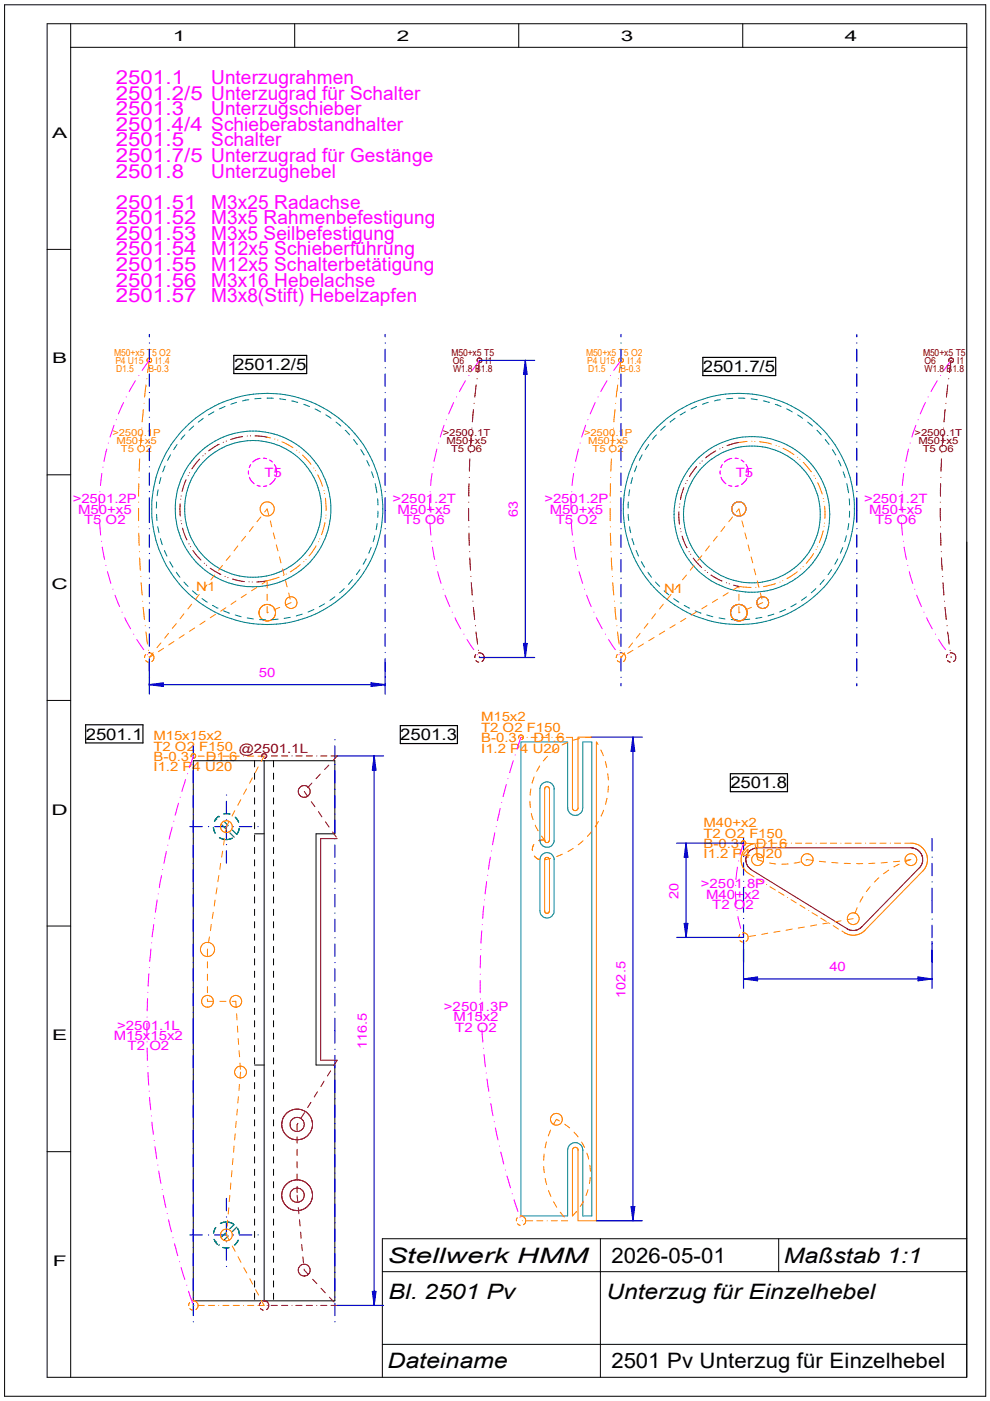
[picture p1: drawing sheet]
<svg xmlns="http://www.w3.org/2000/svg" width="210mm" height="297mm" viewBox="0 0 210 297" stroke-linecap="round" stroke-linejoin="round" font-family="sans-serif">
<g fill="none" stroke="#000" stroke-width=".21">
<path d="M1 1h208v295h-208zM10 5h195v287h-195zM15 10h190M15 5v287M62.5 5v5M110 5v5M157.5 5v5M10 52.9h5M10 100.7h5M10 148.5h5M41 161.3h30v15.5h-4v49h4v50h-30zM54 176.8h2"/>
<path d="M54 161.3v1.3M54 163.9v1.3M54 166.5v1.4M54 169.2v1.3M54 171.8v1.3M54 174.4v1.3M54 177v1.3M54 179.7v1.3M56 161.3v114.5M58 161.3v1.3M58 163.9v1.3M58 166.5v1.4"/>
<path d="M58 169.2v1.3M58 171.8v1.3M58 174.4v1.3M58 177v1.3M58 179.7v1.3M10 196.3h5M54 182.3v1.3M54 184.9v1.3M54 187.5v1.3M54 190.2v1.3M54 192.8v1.3M54 195.4v1.3"/>
<path d="M54 198v1.3M58 182.3v1.3M58 184.9v1.3M58 187.5v1.3M58 190.2v1.3M58 192.8v1.3M58 195.4v1.3M58 198v1.3M54 200.7v1.3M54 203.3v1.3M54 205.9v1.3M54 208.5v1.3"/>
<path d="M54 211.2v1.3M54 213.8v1.3M54 216.4v1.3M54 219v1.3M58 200.7v1.3M58 203.3v1.3M58 205.9v1.3M58 208.5v1.3M58 211.2v1.3M58 213.8v1.3M58 216.4v1.3M58 219v1.3"/>
<path d="M54 225.8h2M54 221.7v1.3M54 224.3v1.3M54 226.9v1.3M54 229.5v1.3M54 232.2v1.3M54 234.8v1.3M54 237.4v1.3M58 221.7v1.3M58 224.3v1.3M58 226.9v1.3M58 229.5v1.3"/>
<path d="M58 232.2v1.3M58 234.8v1.3M58 237.4v1.3M10 244.2h5M54 240v1.3M54 242.7v1.3M54 245.3v1.3M54 247.9v1.3M54 250.5v1.3M54 253.2v1.3M54 255.8v1.3M54 258.4v1.4"/>
<path d="M58 240v1.3M58 242.7v1.3M58 245.3v1.3M58 247.9v1.3M58 250.5v1.3M58 253.2v1.3M58 255.8v1.3M58 258.4v1.4M54 261.1v1.3M54 263.7v1.3M54 266.3v1.3M54 268.9v1.4"/>
<path d="M54 271.6v1.3M54 274.2v1.3M58 261.1v1.3M58 263.7v1.3M58 266.3v1.3M58 268.9v1.4M58 271.6v1.3M58 274.2v1.3M81.1 269.6h123.9M127.3 262.6v29.4M165.1 262.6v7M205 262.6h-123.9v29.4"/>
<path d="M81.1 285h123.9"/>
</g>
<path d="M49.6 75.4h15.4v3.8h-15.4zM149 75.8h15.5v3.8h-15.5zM18.2 153.7h12.1v3.8h-12.1zM84.9 153.8h12.1v3.8h-12.1zM154.9 164h12.1v3.9h-12.1z" fill="none" stroke="#000" stroke-width=".25"/>
<g fill="none" stroke="#f0f" stroke-width=".21">
<path d="M29.4 79.6h.1M31.7 76.4l-1.6 2.1M99.4 79.6h.1M101.6 76.4l-1.5 2.1M129.4 79.6h.1M131.7 76.4l-1.6 2.1M199.4 79.6h.1M201.7 76.4l-1.6 2.1M21.8 99.1h.1M22.6 95.2l-.5 2.6M22.9 93.9h.1M24.2 90.2l-.9 2.5"/>
<path d="M24.6 89h.1M26.2 85.3l-1.1 2.5M26.8 84.2h.1M28.7 80.7l-1.3 2.3M52.7 99.8v.7M53.2 98.5l-.4 .6M55.1 97.2l-.9 .3-.6 .5M55.8 97.2h.7M57.1 97.5l.6 .5M58.2 98.5l.4 1v1.3M91.8 99.1h.1M92.6 95.2l-.6 2.6"/>
<path d="M93 93.9h.1M94.1 90.2l-.8 2.5M94.6 89h.1M96.2 85.3l-1.1 2.5M96.8 84.2h.1M98.7 80.7l-1.3 2.3M121.8 99.1h.1M122.6 95.2l-.6 2.6M123 93.9h.1M124.2 90.2l-.9 2.5M124.6 89h.1M126.2 85.3l-1.1 2.5"/>
<path d="M126.8 84.2h.1M128.7 80.7l-1.3 2.3M152.7 99.8v.7M153.2 98.5l-.4 .6M155.2 97.2l-.9 .3-.7 .5M155.8 97.2h.7M157.1 97.5l.6 .5M158.2 98.5l.4 1v1.3M191.8 99.1h.1M192.6 95.2l-.5 2.6M193 93.9h.1M194.2 90.2l-.9 2.5"/>
<path d="M194.6 89h.1M196.2 85.3l-1.1 2.5M196.8 84.2h.1M198.7 80.7l-1.3 2.3M21.1 109.5h.1M21.1 105.6l-.1 2.6M21.1 110.8l.2 2.7M21.2 104.3h.1M21.5 114.8h.1M21.6 100.4l-.3 2.6M21.7 116l.5 2.6M22.4 119.9h.1"/>
<path d="M52.9 101.2l.3 .6 .7 .8M54.5 102.9h.1M54.5 102.9l.7 .2M56.6 103l-.7 .1M58.3 101.5l-.3 .5-.8 .7M58.4 101.4l-.1 .1M91.1 109.5h.1M91.1 105.6v2.6M91.1 110.8l.3 2.7M91.2 104.3h.1M91.5 114.8h.1M91.6 100.4l-.3 2.6"/>
<path d="M91.7 116l.5 2.6M92.5 119.9h.1M121.1 109.5h.1M121.1 105.6v2.6M121.2 110.8l.2 2.7M121.2 104.3h.1M121.5 114.8h.1M121.6 100.4l-.3 2.6M121.8 116l.4 2.6M122.5 119.9h.1M152.9 101.2l.3 .6 .7 .8M154.6 102.9l.6 .2"/>
<path d="M156.5 103l-.6 .1M158.4 101.4l-.3 .5-.8 .8M191.1 109.5h.1M191.1 105.6v2.6M191.1 110.8l.2 2.7M191.2 104.3h.1M191.5 114.8h.1M191.6 100.4l-.3 2.6M191.7 116l.5 2.6M192.4 119.9h.1M22.8 121.2l.7 2.5M23.9 124.9h.1"/>
<path d="M24.4 126.2l1 2.4M25.9 129.8h.1M26.5 131l1.2 2.3M28.3 134.5h.1M29 135.6l1.5 2.2M31.2 138.8h.1M92.8 121.2l.7 2.5M93.9 124.9h.1M94.4 126.2l1 2.4M95.9 129.8h.1M96.5 131l1.2 2.3M98.3 134.5h.1"/>
<path d="M99 135.6l1.5 2.2M101.2 138.8h.1M122.8 121.2l.7 2.5M123.9 124.9h.1M124.4 126.2l.9 2.4M125.9 129.8h.1M126.4 131l1.3 2.3M128.4 134.5h.1M129 135.6l1.5 2.2M131.2 138.8h.1M192.8 121.2l.7 2.5M193.9 124.9h.1"/>
<path d="M194.4 126.2l1 2.4M195.9 129.8h.1M196.5 131l1.2 2.3M198.3 134.5h.1M199 135.6l1.5 2.2M201.2 138.8h.1M109.6 158.8h.1M110.4 156.3l-.8 2.5M35.6 179.2h.1M36.5 175.4l-.6 2.5M36.8 174.1h.1M37.8 170.3l-.7 2.5"/>
<path d="M38.2 169h.1M39.3 165.3l-.7 2.5M39.8 164h.1M41 160.3l-.9 2.5M104.9 176.6l-.5 2.5M105.2 175.3h.1M106 171.4l-.5 2.6M106.3 170.1h.1M107.4 166.3l-.7 2.6M107.7 165.1h.1M108.8 161.3l-.7 2.5M109.2 160.1h.1"/>
<path d="M157.6 178.8l-.7 2.5M32.1 199.9h.1M32.6 196l-.3 2.6M32.8 194.7h.1M33.3 190.8l-.4 2.6M33.5 189.5h.1M34.2 185.6l-.4 2.6M34.5 184.4h.1M35.3 180.5l-.5 2.5M102.2 197.4l-.2 2.6M102.2 196h.1M102.6 192.1l-.3 2.6"/>
<path d="M102.7 190.8h.1M103.2 186.9l-.3 2.6M103.4 185.6h.1M104 181.7l-.5 2.6M104.2 180.4h.1M156 187.7h.1M156 189.1l.1 2.6M156.3 193h.1M156.3 183.9l-.3 2.5M156.5 194.3l.6 2.5M156.6 182.5h.1M157.4 198.1h.1"/>
<path d="M31.2 215.6h.1M31.2 217v2.6M31.3 211.7l-.1 2.6M31.3 210.4h.1M31.6 206.5l-.2 2.6M31.7 205.1h.1M32 201.2l-.3 2.6M101.8 207.9v2.6M101.8 206.5h.1M101.9 211.8h.1M101.9 213.1l.1 2.6M101.9 202.6l-.1 2.6"/>
<path d="M101.9 201.3h.1M102.1 217h.1M102.2 218.4l.2 2.5M31.2 220.9h.1M31.2 222.2v2.6M31.3 226.1h.1M31.4 227.5l.1 2.6M31.6 231.4h.1M31.7 232.7l.3 2.6M32.1 236.6h.1M32.2 237.9l.3 2.6M102.5 222.2h.1"/>
<path d="M102.6 223.6l.3 2.6M103.1 227.5h.1M103.3 228.8l.3 2.6M103.8 232.7h.1M104.1 234l.4 2.6M104.8 237.8h.1M105 239.1l.6 2.6M32.7 241.8h.1M32.9 243.1l.3 2.6M33.4 247h.1M33.7 248.3l.4 2.6M34.4 252.2h.1"/>
<path d="M34.6 253.4l.6 2.6M35.4 257.3h.1M35.7 258.6l.7 2.6M105.9 243h.1M106.2 244.3l.6 2.5M107.1 248.1h.1M107.5 249.3l.7 2.5M108.6 253.1h.1M109 254.4l.8 2.5M110.2 258.1h.1M36.7 262.4h.1M37 263.7l.7 2.5"/>
<path d="M38.1 267.5h.1M38.4 268.7l.8 2.6M39.6 272.5h.1M40 273.8l.8 2.5"/>
</g>
<g fill="none" stroke="#800000" stroke-width=".21">
<path d="M101.2 76.6v-.4l.1-.2 .6-.1 .3 .3v.4l-.4 .3M101.6 76.4l-.3 2.6M201.2 76.6l.1-.6 .6-.1 .2 .3v.4l-.3 .3M201.7 76.4l-.4 2.6M42.3 97.4l-1.6 2M43 96.6h.1M43.5 96.2h.1M46.5 94.2l-2.3 1.4M47.3 93.8h.1M48 93.5h.1M51.4 92.6l-2.5 .6M52.4 92.5h.1"/>
<path d="M53.1 92.4h.1M54.1 92.4l2.5 .3M99.6 97.3l-.1 2.6M99.7 96h.1M99.9 92.1l-.1 2.6M100 90.8h.1M100.4 86.8l-.2 2.6M100.5 85.5h.1M101 81.6l-.3 2.6M101.1 80.3h.1M147.7 98.9l-1.5 2.1M148.4 98.2h.1"/>
<path d="M148.8 97.7h.1M151.8 95.6l-2.2 1.5M152.6 95.2h.1M153.2 94.9h.1M156.7 93.8l-2.6 .7M199.6 97.3l-.1 2.6M199.7 96h.1M199.9 92.1l-.1 2.6M200 90.8h.1M200.4 86.8l-.2 2.6M200.5 85.5h.1M201 81.6l-.3 2.6"/>
<path d="M201.1 80.3h.1M38.2 106.8v2.6M38.3 105.8h.1M38.4 110.4h.1M38.4 105.2h.1M38.5 111h.1M38.7 112l.9 2.5M39.5 101.7l-.9 2.5M39.9 100.8h.1M40 115.3h.1M40.2 100.2h.1M40.4 115.9h.1"/>
<path d="M40.9 116.7l1.7 2M43.3 119.4h.1M43.8 119.8h.1M99.4 106.5h.1M99.4 107.8v2.6M99.4 111.7h.1M99.4 102.5v2.7M99.4 113l.1 2.7M99.5 101.2h.1M99.6 117h.1M99.6 118.3l.1 2.6M143.9 108.5l.2 2.6"/>
<path d="M144 107.5h.1M144.1 106.8h.1M144.2 112.1h.1M144.4 112.7h.1M144.6 113.7l1.1 2.4M145 103.4l-.7 2.5M145.4 102.5h.1M145.7 101.9h.1M146.1 117h.1M146.4 117.5h.1M147 118.3l1.8 2M199.3 106.5h.1"/>
<path d="M199.3 107.8l.1 2.6M199.4 105.2h.1M199.4 111.7h.1M199.4 102.5v2.7M199.4 113l.1 2.7M199.5 101.2h.1M199.6 117h.1M199.6 118.3l.2 2.6M44.6 120.5l2.2 1.3M47.7 122.2h.1M48.3 122.5h.1M49.3 122.8l2.5 .5"/>
<path d="M52.8 123.4h.1M53.5 123.4h.1M56.6 123.1l-2.2 .3M99.8 122.2h.1M99.9 123.5l.2 2.7M100.2 127.5h.1M100.4 128.8l.2 2.6M100.8 132.7h.1M100.9 138.8l-.2 .6M100.9 134l.4 2.6M101.4 137.9h.1M101.5 138.4a.99 .99 0 0 1 1.1 .6 .99 .99 0 0 1-.4 1.2"/>
<path d="M101.6 139.2v.2M149.5 120.9h.1M150 121.4h.1M150.8 121.9l2.3 1.3M154 123.6h.1M154.6 123.8h.1M155.5 124.1l1.2 .2M199.9 122.2h.1M199.9 123.5l.2 2.7M200.2 127.5h.1M200.4 128.8l.2 2.6M200.7 139.4h.1"/>
<path d="M200.8 132.7h.1M200.9 138.8l-.2 .6M200.9 134l.4 2.6M201.4 137.9h.1M201.5 138.4a.99 .99 0 0 1 1.1 .6 .99 .99 0 0 1-.4 1.2M201.6 139.2l.1 .2M100.9 140l.6 .4M200.9 140l.6 .4M55.5 160.5v-.1a.51 .51 0 0 1 .3-.6 .51 .51 0 0 1 .7 .3 .51 .51 0 0 1-.4 .7M56.6 160.3h.1M57.5 160.3h1.3M59.7 160.3h1.3"/>
<path d="M61.9 160.3h.1M62.7 160.3h1.4M64.5 167.8l.7 1.1M64.9 160.3h1.4M66 170l.8 1M66.1 166l-.9 1M67.1 160.3h.1M67.5 172.1l.7 1.1M67.9 164.1l-.9 1M68 160.3h1.3M69 174.2l.8 1.1M69.7 162.2l-.9 1"/>
<path d="M70.2 160.3h1.3l-.9 .9M70.5 176.4l.8 1.1M71.5 177.8h-3.5v47h3.5l-.7 1.1M159 180.3l.9-.4 .6-.2h32.8l.7 .2 1 .7 .5 .8 .1 1.3-.5 1.1-12.6 12.9-.7 .4-1.2 .2-.9-.3-20.8-12.9-.7-1.1-.1-.8 .1-.7zM179.6 196.9h.1M63.2 238.2l-.2 .2v1.3M64.5 238.4h.1M64.6 235.9l-.8 1.1M65.9 233.7l-.7 1.1M67.3 231.5l-.7 1.1M68.7 229.2l-.7 1.2M70.1 227l-.7 1.1"/>
<path d="M63 241v1.4M63 243.7v1.3M63 246.3v1.3M63 248.9v1.3M63 251.5v1.4M63 253.4l.1 1.3M63.2 256l.2 1.3M63.5 258.6l.1 1.3M64.5 253.4h.1M55.2 276.1l-.2 .7M55.2 277.5l.6 .3M55.8 275.8a1.02 1.02 0 0 1 1.1 .6 1.02 1.02 0 0 1-.4 1.3"/>
<path d="M56.6 276.8h.1M57.5 276.8h1.3M59.7 276.8h1.3M61.9 276.8h.1M62.7 276.8h1.4M63.8 261.2v1.4M64 263.9l.1 1.3M64.2 266.5l.1 1.3M64.5 269.1l.9 1.2M64.5 270.6h.1M64.9 276.8h1.4M66.3 271.2l.9 1"/>
<path d="M67.1 276.8h.1M68 276.8h1.3M68.1 273.1l.9 1M69.8 275l1 1M70.2 276.8h1.3"/>
<circle cx="64.5" cy="167.8" r="1.25"/>
<circle cx="63" cy="238.4" r="3.3"/>
<circle cx="63" cy="238.4" r="1.5"/>
<circle cx="63" cy="253.4" r="3.2"/>
<circle cx="63" cy="253.4" r="1.52"/>
<circle cx="64.5" cy="269.3" r="1.26"/>
</g>
<g fill="none" stroke="#00b400" stroke-width=".25">
<path d="M45.3 175.4l.3 1.3M45.8 173.7l.1 .1M46.3 173.1l-.8 1.1M46.4 173.1l.1 .1M46.5 177.6l1.3 .4M46.9 174.7l.9 .9M47.5 172.6h1.3M47.5 174.1l.9 .9M47.8 178h.1M48.7 176.6l1 .9M49.3 177.7l-1.3 .3M49.3 176l.9 .9"/>
<path d="M49.9 173.3l.7 1M50.7 175.6v.1M50.7 175.7l-.5 1.1M48 259.1l-1.2 .3M48.2 259.1h.1M48.2 259.1l1.3 .4M49.7 259.6l-1 .9M45.4 262.8l.7 1M45.8 260.3l-.5 1.2M45.9 263.3l-.1 .1M46.5 263.9l-.1 .1M47.2 264.5h1.4"/>
<path d="M47.8 261.5l-.9 .9M48.4 262l-.9 1M50.2 260.2l-.9 .9M50.4 260.4l.4 1.3M50.5 262.9l-.8 1.1"/>
</g>
<g fill="none" stroke="#00f" stroke-width=".25">
<path d="M31.7 70.9v.5M31.7 74v2.7M31.7 79.3v2.6M31.7 78h.1M31.7 72.7h.1M81.7 78h.1M81.7 72.7h.1M81.7 70.9v.5M81.7 74v2.7M81.7 79.3v2.6M131.7 78h.1M131.7 72.7h.1"/>
<path d="M131.7 70.9v.5M131.7 74v2.7M131.7 79.3v2.6M181.7 78h.1M181.7 72.7h.1M181.7 70.9v.5M181.7 74v2.7M181.7 79.3v2.6M31.7 84.5v2.7M31.7 89.8v2.6M31.7 95v2.7M31.7 99h.1"/>
<path d="M31.7 93.7h.1M31.7 88.5h.1M31.7 83.2h.1M81.7 99h.1M81.7 93.7h.1M81.7 88.5h.1M81.7 83.2h.1M81.7 84.5v2.7M81.7 89.8v2.6M81.7 95v2.7M131.7 99h.1M131.7 93.7h.1"/>
<path d="M131.7 88.5h.1M131.7 83.2h.1M131.7 84.5v2.7M131.7 89.8v2.6M131.7 95v2.7M181.7 99h.1M181.7 93.7h.1M181.7 88.5h.1M181.7 83.2h.1M181.7 84.5v2.7M181.7 89.8v2.6M181.7 95v2.7"/>
<path d="M31.7 100.3v2.6M31.7 105.5v5.3M31.7 113.4v2.6M31.7 118.7v2.6M31.7 104.2h.1M31.7 112.1h.1M31.7 117.3h.1M81.7 104.2h.1M81.7 112.1h.1M81.7 117.3h.1M81.7 100.3v2.6M81.7 105.5v5.3"/>
<path d="M81.7 113.4v2.6M81.7 118.7v2.6M131.7 104.2h.1M131.7 112.1h.1M131.7 117.3h.1M131.7 100.3v2.6M131.7 105.5v5.3M131.7 113.4v2.6M131.7 118.7v2.6M181.7 104.2h.1M181.7 112.1h.1M181.7 117.3h.1"/>
<path d="M181.7 100.3v2.6M181.7 105.5v5.3M181.7 113.4v2.6M181.7 118.7v2.6M31.7 123.9v2.6M31.7 129.2v2.6M31.7 134.4v2.6M31.7 139.7v2.6M31.7 122.6h.1M31.7 127.8h.1M31.7 133.1h.1M31.7 138.3h.1"/>
<path d="M81.7 122.6h.1M81.7 127.8h.1M81.7 133.1h.1M81.7 138.3h.1M81.7 123.9v2.6M81.7 129.2v2.6M81.7 134.4v2.6M81.7 139.7v2.6M131.7 122.6h.1M131.7 127.8h.1M131.7 133.1h.1M131.7 138.3h.1"/>
<path d="M131.7 123.9v2.6M131.7 129.2v2.6M131.7 134.4v2.6M131.7 139.7v2.6M181.7 122.6h.1M181.7 127.8h.1M181.7 133.1h.1M181.7 138.3h.1M181.7 123.9v2.6M181.7 129.2v2.6M181.7 134.4v2.6M181.7 139.7v2.6"/>
<path d="M31.7 144.9v.5M31.7 143.6h.1M41 158.2v2.6M41 156.8h.1M71 156.8h.1M71 158.2v2.6M81.7 143.6h.1M81.7 144.9v.5M131.7 143.6h.1M131.7 144.9v.5M181.7 143.6h.1M181.7 144.9v.5"/>
<path d="M40.3 175.3h2.6M41 163.4v2.6M41 168.7v2.6M41 173.9v2.6M41 179.2v2.6M41 177.8h.1M41 172.6h.1M41 167.3h.1M41 162.1h.1M44.2 175.3h.1M45.5 175.3h2.6M48 169.9v2.6"/>
<path d="M48 175.1v2.7M48 179.1h.1M48 173.8h.1M48 168.6h.1M49.4 175.3h.1M50.8 175.3h2.6M54.7 175.3h.1M71 177.8h.1M71 172.6h.1M71 167.3h.1M71 162.1h.1M71 163.4v2.6"/>
<path d="M71 168.7v2.6M71 173.9v2.6M71 179.2v2.6M157.6 177.7v2.6M197.6 177.8v2.6M41 184.4v2.6M41 189.7v2.6M41 194.9v2.6M41 198.8h.1M41 193.6h.1M41 188.3h.1M41 183.1h.1"/>
<path d="M48 180.4v2.6M71 198.8h.1M71 193.6h.1M71 188.3h.1M71 183.1h.1M71 184.4v2.6M71 189.7v2.6M71 194.9v2.6M157.6 182.9v2.6M157.6 188.2v5.2M157.6 196v2.7M157.6 186.9h.1"/>
<path d="M157.6 181.6h.1M157.6 194.7h.1M157.6 200h.1M197.6 183v2.7M197.6 188.3v5.2M197.6 196.2v2.6M197.6 187h.1M197.6 181.7h.1M197.6 194.9h.1M41 200.2v2.6M41 205.4v2.6M41 210.7v2.6"/>
<path d="M41 215.9v5.3M41 214.6h.1M41 209.3h.1M41 204.1h.1M71 209.3h.1M71 204.1h.1M71 200.2v2.6M71 205.4v2.6M71 210.7v2.6M71 215.9v5.2M71 214.6h.1M157.6 201.3v2.6"/>
<path d="M197.6 201.4v2.6M197.6 200.1h.1M41 223.8v2.6M41 229.1v2.6M41 234.3v2.6M41 239.6v2.6M41 222.5h.1M41 227.8h.1M41 233h.1M41 238.3h.1M71 223.8v2.6M71 229v2.6"/>
<path d="M71 234.3v2.6M71 239.5v2.6M71 222.5h.1M71 227.7h.1M71 233h.1M71 238.2h.1M41 244.8v2.6M41 250.1v2.6M41 255.3v2.6M41 243.5h.1M41 248.8h.1M41 254h.1"/>
<path d="M41 259.2h.1M48 254.1v2.6M48 259.3v2.7M48 258h.1M71 254h.1M71 259.2h.1M71 244.8v2.6M71 248.7v.1M71 250v2.7M71 255.3v2.6M71 243.5h.1M40.3 261.8h2.6"/>
<path d="M41 260.6v2.6M41 265.8v2.6M41 271.1v2.6M41 276.3v2.6M41 264.5h.1M41 269.7h.1M41 275h.1M44.2 261.8h.1M45.5 261.8h2.6M48 264.6v2.6M48 263.3h.1M48 268.5h.1"/>
<path d="M49.4 261.8h.1M50.8 261.8h2.6M54.7 261.8h.1M71 264.5h.1M71 269.7h.1M71 275h.1M71 260.6v2.6M71 265.8v2.6M71 271.1v2.6M71 276.3v2.6M41 280.2h.1M71 280.2h.1"/>
</g>
<g fill="none" stroke="#ff8000" stroke-width=".21">
<path d="M31.2 76.6a.5 .5 0 0 1 .3-.7 .5 .5 0 0 1 .6 .4 .5 .5 0 0 1-.4 .6M31.2 76.6h.1M31.7 76.4l-.4 2.6M131.2 76.6a.49 .49 0 0 1 .3-.7 .49 .49 0 0 1 .7 .4 .49 .49 0 0 1-.5 .6M131.4 75.9h.1M131.7 76.4l-.4 2.6M131.8 75.9h.1M132.1 76.6h.1M29.6 97.3l-.1 2.6M29.7 96h.1M29.9 92.1l-.1 2.6M30.1 90.8h.1"/>
<path d="M30.4 86.8l-.3 2.6M30.5 85.5h.1M30.9 81.6l-.3 2.6M31.1 80.3h.1M56.6 92.7h.1M56.7 92.7l.6 .1M57.3 92.8h.1M58.3 93.1h.1M58.9 93.3h.1M59.8 93.7l2.3 1.2M62.9 95.5h.1M63.4 95.9h.1"/>
<path d="M64.2 96.5l1.7 2M66.5 99.2h.1M66.9 99.8h.1M129.6 97.3l-.1 2.6M129.7 96h.1M129.9 92.1l-.1 2.6M130 90.8h.1M130.4 86.8l-.3 2.6M130.5 85.5h.1M131 81.6l-.4 2.6M131.1 80.3h.1M158.4 93.6l-1.7 .2"/>
<path d="M159.4 93.6h.1M160 93.6h.1M161 93.6l2.6 .5M164.5 94.4h.1M165.1 94.7h.1M166 95l2.3 1.4M169.1 96.9v.1M169.6 97.4h.1M170.3 98l1.7 2M29.4 107.8v2.6M29.4 106.5h.1M29.4 111.7h.1"/>
<path d="M29.4 113l.1 2.7M29.4 102.5v2.7M29.5 101.2h.1M29.5 117h.1M29.6 118.3l.2 2.6M47.2 119.9l-.8 1M48.8 117.8l-.8 1M50.4 115.7l-.8 1.1M52.1 113.7l-.9 1M53.7 111.6l-.8 1.1M55.3 109.6l-.8 1M56.1 108.5l.5-.6 .4 1.3"/>
<path d="M57.3 110.4l.3 1.3M58 113l.3 1.3M58.6 115.5l.3 1.3M59.3 118.1l.3 1.2M63.7 119.7l-2.1 1.5M64.4 119.1h.1M64.9 118.6h.1M67 115.7l-1.5 2.2M67.4 100.7l1 2.4M67.5 114.8h.1M67.8 114.3h.1M68.7 104h.1"/>
<path d="M68.8 104.6h.1M68.9 110.8l-.7 2.6M69 105.6l.1 2.6M69 109.9h.1M69.1 109.2h.1M129.4 105.2h.1M129.4 106.5h.1M129.4 107.8v2.6M129.4 111.7h.1M129.4 102.5v2.7M129.4 113l.1 2.7M129.5 101.2h.1"/>
<path d="M129.5 117h.1M129.6 118.3l.2 2.6M147.2 119.9l-.9 1M148.8 117.8l-.8 1M150.4 115.7l-.8 1.1M152.1 113.7l-.8 1M153.7 111.6l-.8 1.1M155.3 109.6l-.8 1M156.1 108.5l.6-.6 .3 1.3M157.3 110.4l.3 1.3M157.9 113l.4 1.3M158.6 115.5l.3 1.3"/>
<path d="M159.3 118.1l.3 1.2M172.5 117.3l-1.6 2.2M172.6 100.9h.1M172.9 101.4h.1M173 116.5h.1M173.3 116h.1M173.4 102.3l.9 2.4M173.7 115h.1M174.5 112.5l-.8 2.5M174.5 105.7h.1M174.7 106.3h.1M174.7 111.6h.1"/>
<path d="M174.8 110.9h.1M174.8 107.3l.1 2.6M29.8 122.2h.1M29.9 123.5l.2 2.7M30.2 127.5h.1M30.4 128.8l.2 2.6M30.8 132.7h.1M30.9 138.8l-.2 .6M30.9 134l.3 2.6M31.5 137.9h.1M31.5 138.4a.99 .99 0 0 1 1.1 .7 .99 .99 0 0 1-.4 1.1M31.6 139.2l.1 .2"/>
<path d="M32.5 138.4l-.8 1M32.5 138.9l-.8 .5M34.1 136.3l-.8 1M34.7 137.5l-1.1 .7M35.7 134.3l-.8 1M36.9 136l-1.1 .7M37.4 132.2l-.9 1M39 130.1l-.8 1.1M39.1 134.6l-1.1 .7M40.6 128.1l-.8 1M41.3 133.1l-1.1 .8M42.2 126l-.8 1.1"/>
<path d="M43.5 131.7l-1.1 .7M43.9 124l-.8 1M45.5 121.9l-.8 1M45.7 130.3l-1.1 .7M47.9 128.9l-1.1 .7M50 127.4l-1 .7M52.2 126l-1.1 .7M54.4 124.5l-1.1 .8M54.9 129.9h.1M55 129.4h.1M55 130.4h.1M55 129.2v.1"/>
<path d="M55.8 128.4h.1M56 131.5h.1M56 128.3h.1M56.1 128.2h.1M56.6 128.6v1.3l.3-.1M56.6 123.1h.1M56.6 123.4v1.3M56.6 126v1.3M56.6 123.1l-1.1 .7M56.8 128.1l.1 .1M57.1 131.6h.1M57.3 131.5h.1"/>
<path d="M57.3 128.3h.1M58.1 128.9l-.5-.5-1.1-.3a1.78 1.78 0 0 0-1.6 2.1 1.7 1.7 0 0 0 1.5 1.5l.9-.2M58.1 128.9l.1 .1M58.2 129v.1a1.81 1.81 0 0 1 0 1.7l-.3 .3-.6 .4M58.3 129.2v.1M58.3 129.4h.1M58.3 130.4h.1M59.2 122.4l-2.5 .7M59.3 128.8l-1.2 .5M59.9 120.6l.3 1.3M60.1 122h.1M60.5 127.8h.1"/>
<path d="M60.5 123.1l.4 1.3M60.7 121.7h.1M61.2 125.7l.3 1.3M61.7 127.8l-1.2 .5M129.8 122.2h.1M129.9 123.5l.2 2.7M130.3 127.5h.1M130.4 128.8l.2 2.6M130.6 139.4h.1M130.8 132.7h.1M130.9 138.8l-.3 .6M130.9 134l.4 2.6"/>
<path d="M131.4 137.9h.1M131.5 138.4h.1M131.5 138.4a.99 .99 0 0 1 1.1 .7 .99 .99 0 0 1-.4 1.1M131.6 139.2l.1 .2M132 139.2l-.3 .2M132.5 138.4l-.8 1M134.1 136.3l-.8 1M134.2 137.9l-1.1 .7M135.7 134.3l-.8 1M136.4 136.5l-1.1 .7M137.4 132.2l-.8 1M138.7 135.2l-1.2 .6"/>
<path d="M139 130.1l-.8 1.1M140.6 128.1l-.8 1M140.9 133.8l-1.1 .7M142.3 126l-.9 1.1M143.2 132.5l-1.2 .6M143.9 124l-.8 1M145.4 131.1l-1.1 .7M145.5 121.9l-.8 1M147.7 129.8l-1.1 .6M149.9 128.4l-1.1 .7M152.1 127l-1.1 .7M154.4 125.7l-1.1 .7"/>
<path d="M154.9 129.9h.1M155 129.4h.1M155 130.4h.1M155 129.2v.1M156 131.5h.1M156 128.3h.1M156.1 128.2h.1M156.5 128.1v.1M156.7 124.3l-1.2 .7M156.7 124.3v.4M156.7 126v1.3M156.7 128.6v1.3l.2-.1"/>
<path d="M156.7 124.3l2.6 .2M156.8 128.1v.1M157.1 128.2l-1.2 .1-.5 .3-.3 .5a1.55 1.55 0 0 0 0 1.5 1.78 1.78 0 0 0 1.4 1.1h.3a1.71 1.71 0 0 0 1.4-1M157.1 131.6h.1M157.1 128.2h.1M157.2 128.2l.7 .4 .3 .5a1.55 1.55 0 0 1 0 1.5M157.3 128.3h.1M157.5 128.4h.1M158.2 130.6v.1M158.3 129.2v.1M158.3 129.4h.1M158.3 130.4h.1"/>
<path d="M159.3 128.8l-1.2 .5M159.9 120.6l.3 1.3M160.2 124.5h.1M160.5 127.8h.1M160.6 123.1l.3 1.3M160.9 124.5h.1M161.2 125.7l.3 1.3M161.7 127.8l-1.2 .5M164.4 123.7l-2.5 .7M165.4 123.4h.1M165.9 123.1h.1M169 121.2l-2.2 1.5"/>
<path d="M169.8 120.6h.1M170.3 120.1h.1M30.9 140l.6 .4M110 156.5v-.3l.3-.4a.52 .52 0 0 1 .6 .3 .52 .52 0 0 1-.1 .6l-.2 .1M110.4 156.3h.5M111.8 156.3h.1M112.6 156.3h1.3M114.8 156.3h1.3M117 156.3h.1M117.9 156.3h1.3M118.1 158.7l-1.1 .8M120.1 156.3h1.3v15.2a.62 .62 0 0 0 .6 .4 .62 .62 0 0 0 .6-.5v-15.1h2.9h-.4"/>
<path d="M120.4 157.4l-1.2 .5M122.9 156.6l-1.3 .3M124.5 156.3l-.3 .1M126.8 157.9l-.4-.6v101.5h-3.8v-15.1l-.3-.3M127.4 159l.5 1.2M130.9 140l.6 .4M40.5 160.5v-.4a.5 .5 0 0 1 .8-.2 .5 .5 0 0 1 0 .8l-.2 .1M41.1 160.3h.1M42 160.3h1.3M44.2 160.3h1.3M46.4 160.3h.1M47.2 160.3h1.4"/>
<path d="M47.6 177.8l-.2 1.4M48.6 174.2l-.6 1.1-.2 1.3M49.2 175.3h.1M49.4 160.3h1.4M49.8 171.9l-.6 1.1M51.1 169.5l-.7 1.2M51.6 160.3h.1M52.3 167.3l-.7 1.1M52.5 160.3h1.3M53.5 164.9l-.6 1.2M54.7 160.3h1.3l-.6 1.2M54.7 162.6l-.6 1.2"/>
<path d="M112.4 169.9v1.3M112.6 167.3l-.2 1.3M112.6 172.5l.4 1.2M113.2 179.1l-.3 .6v.6M113.2 164.7l-.3 1.3M113.5 175l.6 1.1M114.4 162.4l-.6 1.1M114.8 177.2l.7 .9M115.5 167v11.2l.4 .4h.4l.2-.5v-10.8M115.5 178.3h.1M115.5 178.1l-1.3 .1M115.6 167l.2-.2h.3l.3 .2"/>
<path d="M115.6 167h-.1M116.1 160.4l-.9 .9M116.1 178.6h.1M116.4 167h.1M116.4 167l.1 .3M116.5 167.3h.1M121.4 171.3h.1M121.5 179.9l-1.1 .7M123.6 178.3l-1 .8M125.4 176.4l-.9 .9M126.9 174.2l-.7 1.1M128 171.8l-.5 1.2"/>
<path d="M128.4 161.5l.3 1.2M128.7 169.2l-.3 1.4M128.9 164l.1 1.4M129 166.7l-.1 1.3M157.2 178.9h-.1a.51 .51 0 0 1 .4-.6 .51 .51 0 0 1 .6 .3 .51 .51 0 0 1-.3 .6h-.1M157.6 178.8l2.3 .1-.7 .2a3.7 3.7 0 0 0-1.8 1.7 3.5 3.5 0 0 0 .3 3.4l.5 .6 1.7 1.1M160.1 178.8l.2 1.2M160.4 178.8h1.3M162.5 178.8h.1M163.4 178.8h1.3M165.6 178.8h1.3M167.8 178.8h.1"/>
<path d="M168.7 178.8h1.3M170.8 178.8h1.3M173 178.8h.1M173.9 178.8h1.3M176.1 178.8h1.3M178.3 178.8h.1M179.2 178.8h1.3M181.3 178.8h1.3M183.5 178.8h.1M184.4 178.8h1.3M186.6 178.8h1.3M188.8 178.8h.1"/>
<path d="M189.7 178.8h1.3M191.8 178.8h2l1.1 .4 .8 .7 .7 1 .2 1.1v1.1l-.5 1-13 13.4-1 .6-.9 .2-1.2-.1-.9-.4M44.4 198.6l-.2 1.3M44.8 196l-.2 1.3M45.2 193.4l-.2 1.3M45.6 190.8l-.2 1.3M46 188.2l-.2 1.3M46.4 185.6l-.2 1.3M46.8 183l-.2 1.3M47.2 180.5l-.2 1.2M113.3 181.5l.5 .5 .6 .2M115.5 193.1h.1"/>
<path d="M115.6 181.9l.6-.1 .3 .5v10.8a.59 .59 0 0 1-.7 .5l-.3-.4v-11zM116.5 182.3h.1M116.8 182l-1.3 .3M119.3 181.1l-1.3 .5M156.8 198.1l-.1 .7M156.9 199.4l.6 .3M157.4 197.8a.99 .99 0 0 1 1.2 .6 .99 .99 0 0 1-.4 1.2M160.2 198.3l-1.3 .2M160.5 181.4l.1 .8 1.3 .5M160.7 186.4l1.1 .7M162.5 187.5h.1M162.8 197.9l-1.3 .2"/>
<path d="M163.2 183l1.3 .2M163.2 188l1.2 .7M165.1 189.1l1.1 .7M165.4 197.4l-1.3 .3M167 190.3h.1M167.1 183.2h-1.3M167.7 190.8l1.1 .6M168 197l-1.3 .2M169.6 191.9l1.1 .7M169.7 182.8l-1.3 .2M170.6 196.6l-1.4 .2M170.9 182.3l1.5 .2"/>
<path d="M171.4 193h.1M172.2 193.5l1.1 .7M173.1 196.1l-1.3 .2M173.7 182.6h.1M173.8 182.6l1.2 .2M174 194.6l1.2 .8M175.7 195.7l-1.2 .2M175.9 195.8h.1M176.4 182.9l1.3 .1M176.7 196.3l1.1 .7M178.3 195.2l-1.3 .3M178.5 197.4l.6 .3"/>
<path d="M179 183l1.3 .1M179.1 197.7v.1M180.9 194.8l-1.3 .2M181.6 183.1h1.3M181.7 192.4l-.4 1.3M183 190.1l-.7 1.2M184.5 188l-.8 1M185.5 183l-1.3 .1M186.4 186.1l-1 .9M188.1 182.8l-1.3 .2M188.4 184.5l-1.1 .8M190.7 183.2l-1.2 .6"/>
<path d="M190.8 182.6l-1.4 .1M192.1 182.4l1-.2-1.2 .5M44 203.9v1.3M44 206.5v1.4M44 209.2v1.3M44 211.8v.5h1.3M44 201.2v1.4M46.6 212.3h1.3M49.2 212.3h.8l.1 1.3M50.2 214.9v1.3M50.3 217.6l.1 1.3M50.1 237.7l-.1 1.4"/>
<path d="M50.3 235.2l-.1 1.2M50.5 220.2l.1 1.2M50.5 232.5l-.1 1.3M50.7 222.8l.1 1.3M50.8 229.9l-.1 1.3M50.9 225.4l.1 1.3M51 228.6h.1M51 227.3l-.1 1.3M116.7 239.6l-.5 1.2M118.6 237.7l-.6-.4-.7 1.2M119.2 237.3h.1M119.7 238.3l1.1 .8"/>
<path d="M48.3 258.7l-.1 1.3M48.5 256.1l-.1 1.3M48.7 253.4l-.1 1.4M48.9 250.8v1.3M49.2 248.2l-.1 1.3M49.4 245.6l-.1 1.3M49.6 243l-.1 1.3M49.9 240.4l-.2 1.3M109.7 258.2l-.2 .6M109.7 259.5l.6 .3M110.3 257.8a1.02 1.02 0 0 1 1.1 .6 1.02 1.02 0 0 1-.4 1.3M110.7 258.8h.1"/>
<path d="M111.6 258.8h1.3M113.8 258.8h1.3M115.3 247.3l.1 1.3M115.4 244.7l-.1 1.3M115.4 248.6h.1M115.6 249.9l.3 1.3M115.9 242.1l-.3 1.3M116 258.8h.1M116.3 252.4l.5 1.3M116.9 258.8h1.3M117.3 254.8l.7 1.1M118.8 257l.8 1"/>
<path d="M119 258.8h1.4M121.7 240l.9 1M122.3 243.3v.1M122.3 243.3l-.4-.1-.4 .2-.1 .4v14l.9-1M122.6 243.8h.1M123.3 242.1l.7 1.2M123.7 254.7l-.7 1.1M124.4 244.5l.4 1.2M124.7 252.2l-.5 1.3M125.1 247.1l.1 1.2M125.1 249.6l-.1 1.4M40.2 276.1l-.2 .7"/>
<path d="M40.3 277.5l.6 .3M40.8 275.8a1.02 1.02 0 0 1 1.1 .6 1.02 1.02 0 0 1-.4 1.3M41.1 276.8h.1M42 276.8h1.3M44.2 276.8h1.3M46.4 276.8h.1M47.2 276.8h1.4M48 261.3v.5l.6 1.2M49.2 261.8h.1M49.2 264.2l.7 1.1M49.4 276.8h1.4M50.5 266.4l.6 1.2"/>
<path d="M51.6 276.8h.1M51.7 268.8l.6 1.1M52.5 276.8h1.3M53 271.1l.6 1.1M54.2 273.4l.6 1.2M55.4 275.7l.6 1.1h-1.3"/>
<circle cx="56.7" cy="107.9" r="1.5"/>
<circle cx="156.7" cy="107.9" r="1.5"/>
<circle cx="61.7" cy="127.8" r="1.24"/>
<circle cx="161.7" cy="127.8" r="1.25"/>
<circle cx="48" cy="175.3" r="1.25"/>
<circle cx="160.7" cy="182.3" r="1.26"/>
<circle cx="171.1" cy="182.3" r="1.26"/>
<circle cx="180.9" cy="194.8" r="1.26"/>
<circle cx="193.1" cy="182.3" r="1.26"/>
<circle cx="44" cy="212.3" r="1.25"/>
<circle cx="44" cy="201.3" r="1.5"/>
<circle cx="50" cy="212.3" r="1.25"/>
<circle cx="51" cy="227.3" r="1.26"/>
<circle cx="118" cy="237.3" r="1.26"/>
<circle cx="48" cy="261.8" r="1.25"/>
</g>
<g fill="none" stroke="#008080" stroke-width=".21">
<path d="M35 98.8l-.5 1.2M36.2 96.4l-.7 1.2M37.5 94.2l-.7 1.1M39.2 92.2l-.8 1M41.1 90.3l-1 .9M43.1 88.7l-1.1 .8M45.3 87.3l-1.1 .7M47.7 86.2l-1.2 .5M50.2 85.3l-1.3 .4M52.7 84.8l-1.3 .2M55.3 84.5h-1.3M56.6 84.4l1.4 .1"/>
<path d="M59.3 84.5l1.3 .3M61.8 85l1.3 .3M64.4 85.7l1.2 .5M66.8 86.7l1.2 .6M69.1 88l1.1 .7M71.2 89.5l1.1 .8M73.2 91.2l.9 1M75 93.2l.8 1M76.5 95.3l.7 1.1M77.8 97.6l.5 1.2M135 98.8l-.5 1.2M136.1 96.4l-.5 1.2"/>
<path d="M137.5 94.2l-.7 1.1M139.2 92.2l-.9 1M141.1 90.3l-1 .9M143.1 88.7l-1 .8M145.3 87.3l-1.1 .7M147.7 86.2l-1.2 .5M150.2 85.3l-1.3 .4M152.7 84.8l-1.2 .2M155.4 84.5h-1.3M156.6 84.4l1.3 .1M159.3 84.5l1.3 .3M161.8 85l1.4 .3"/>
<path d="M164.4 85.7l1.2 .5M166.8 86.7l1.2 .6M169.1 88l1.1 .7M171.2 89.5l1.1 .8M173.2 91.2l.9 1M175 93.2l.8 1M176.5 95.3l.7 1.1M177.8 97.6l.5 1.2M33.2 106.4l-.1 1.3M33.2 109.1l.1 1.3M33.4 111.7l.3 1.2M33.5 103.8l-.2 1.3"/>
<path d="M34 114.2l.4 1.3M34.1 101.3l-.3 1.2M34.9 116.7l.5 1.2M36 119.1l.7 1.1M37.2 107.9h.1M39.2 107.9h.1M77.6 118.5l-.6 1.1M78.7 116.1l-.5 1.2M78.8 100l.4 1.3M79.5 113.6l-.4 1.2M79.5 102.5l.4 2M80 111l-.2 1.3"/>
<path d="M80.1 105.7v1.4M80.1 108.4v1.3M81.2 107.9h.1M133.2 109.1l.1 1.3M133.2 106.4v1.3M133.5 111.7l.2 1.2M133.5 103.8l-.2 1.3M134 114.2l.4 1.3M134.1 101.3l-.3 1.2M134.9 116.7l.5 1.2M136 119.1l.7 1.1M142.9 109.1h.1"/>
<path d="M144.9 109.1h.1M177.6 118.5l-.6 1.1M178.7 116.1l-.5 1.2M178.8 100l.4 1.3M179.5 113.6l-.4 1.2M179.5 102.5l.4 2M180 111l-.3 1.3M180 105.7l.1 1.4M180.1 108.4v1.3M181.1 107.9h.1M37.4 121.3l.7 1.1M39 123.4l.9 .9"/>
<path d="M40.8 125.3l1 .8M42.8 126.9l1.1 .8M45 128.4l1.2 .5M47.4 129.5l1.2 .5M49.9 130.4l1.2 .4M52.4 131l1.3 .2M55 131.4h1.3M59 131.3l-1.3 .1M61.6 130.9l-1.4 .2M64.1 130.2l-1.3 .4M66.5 129.2l-1.2 .6M66.5 129.2h.1"/>
<path d="M68.8 128l-1.1 .7M71 126.5l-1.1 .8M73 124.8l-1 .9M74.8 122.9l-.8 1M76.3 120.8l-.7 1M137.4 121.3l.7 1.1M139 123.4l.9 .9M140.8 125.3l1 .8M142.8 126.9l1.1 .8M145.1 128.4l1.1 .5M147.4 129.5l1.2 .5M149.9 130.4l1.2 .4"/>
<path d="M152.4 131l1.3 .2M154.9 129.9h.1M155 129.4h.1M155 130.4h.1M155 131.4h1.3M155 129.2v.1M156 131.5h.1M156 128.3h.1M156.1 128.2h.1M156.5 128.1v.1M156.8 128.1v.1M157.1 128.2l-1.2 .1-.5 .3-.3 .5a1.55 1.55 0 0 0 0 1.5 1.78 1.78 0 0 0 1.4 1.1h.3a1.71 1.71 0 0 0 1.4-1"/>
<path d="M157.1 131.6h.1M157.1 128.2h.1M157.2 128.2l.7 .4 .3 .5a1.55 1.55 0 0 1 0 1.5M157.3 128.3h.1M157.5 128.4h.1M158.2 130.6v.1M158.3 129.2v.1M158.3 129.4h.1M158.3 130.4h.1M159 131.3l-1.4 .1M160.5 127.8h.1M161.5 130.9l-1.2 .2"/>
<path d="M164.1 130.2l-1.3 .4M166.5 129.2l-1.2 .6M168.8 128l-1.1 .7M171 126.5l-1.1 .8M173 124.8l-1 .9M174.8 122.9l-.9 1M176.3 120.8l-.7 1"/>
<circle cx="53.7" cy="107.9" r="14.5"/>
<circle cx="53.7" cy="107.9" r="16.5"/>
<circle cx="56.7" cy="107.9" r="24.5"/>
<circle cx="156.6" cy="107.9" r="1.51"/>
<circle cx="156.7" cy="107.9" r="24.5"/>
<circle cx="159.4" cy="109.1" r="16.5"/>
<circle cx="159.4" cy="109.1" r="14.5"/>
<circle cx="161.7" cy="127.8" r="1.25"/>
</g>
<path d="M114.5 178.1h.1M114.9 166.2a1.51 1.51 0 0 1 2.6 .8v11.4a1.51 1.51 0 0 1-1.6 1.2 1.51 1.51 0 0 1-1.4-1.5v-10.8l.1-.7zM117.5 167.3h.1M120.4 171.3a1.61 1.61 0 0 0 1.6 1.6 1.61 1.61 0 0 0 1.6-1.6v-14h1.9v100.5h-1.9v-14M120.4 171.3v-14h-10v100.5h10v-14a1.61 1.61 0 0 1 1.6-1.5 1.61 1.61 0 0 1 1.6 1.5M120.4 171.3h.1M114.5 193.1h.1M114.8 181.4a1.52 1.52 0 0 1 1.5-.6 1.52 1.52 0 0 1 1.2 1.2v11.4a1.51 1.51 0 0 1-1.6 1.2 1.51 1.51 0 0 1-1.4-1.5v-10.8zM117.5 182.3h.1M123.6 243.8h.1" fill="none" stroke="#0080c0" stroke-width=".21"/>
<path d="M101.6 76.4h11.8M111.4 76.4v63M101.6 139.4h11.8" fill="none" stroke="#0000b4" stroke-width=".25"/>
<path d="M111.4 76.4l.4 3h-.8z" fill="#0000b4"/>
<path d="M111.4 76.4l.4 3h-.8z" fill="none" stroke="#0000b4" stroke-width=".25"/>
<path d="M111 136.4h.8l-.4 3z" fill="#0000b4"/>
<path d="M111 136.4h.8l-.4 3z" fill="none" stroke="#0000b4" stroke-width=".25"/>
<g fill="#fff">
<path d="M107.3 106.1h3.1v3.6z"/>
<path d="M107.3 106.1l3.1 3.6h-3.1z"/>
</g>
<path d="M71.5 160.3h9.8M79.3 160.3v116.5M71.5 276.8h9.8" fill="none" stroke="#0000b4" stroke-width=".25"/>
<path d="M79.3 160.3l.4 3h-.7z" fill="#0000b4"/>
<path d="M79.3 160.3l.4 3h-.7z" fill="none" stroke="#0000b4" stroke-width=".25"/>
<path d="M79 273.8h.7l-.4 3z" fill="#0000b4"/>
<path d="M79 273.8h.7l-.4 3z" fill="none" stroke="#0000b4" stroke-width=".25"/>
<g fill="#fff">
<path d="M75.3 214.6h3v7.9z"/>
<path d="M75.3 214.6l3 7.9h-3z"/>
</g>
<path d="M125.5 156.3h10.7M134.2 156.3v102.5M126.4 258.8h9.8" fill="none" stroke="#0000b4" stroke-width=".25"/>
<path d="M134.2 156.3l.4 3h-.8z" fill="#0000b4"/>
<path d="M134.2 156.3l.4 3h-.8z" fill="none" stroke="#0000b4" stroke-width=".25"/>
<path d="M133.8 255.8h.8l-.4 3z" fill="#0000b4"/>
<path d="M133.8 255.8h.8l-.4 3z" fill="none" stroke="#0000b4" stroke-width=".25"/>
<g fill="#fff">
<path d="M130.1 203.6h3.1v7.9z"/>
<path d="M130.1 203.6l3.1 7.9h-3.1z"/>
</g>
<path d="M157.6 199.3v10.2M197.6 199.6v9.9M157.6 207.6h40" fill="none" stroke="#0000b4" stroke-width=".25"/>
<path d="M157.6 207.6l3-.5v.8z" fill="#0000b4"/>
<path d="M157.6 207.6l3-.5v.8z" fill="none" stroke="#0000b4" stroke-width=".25"/>
<path d="M194.6 207.1l3 .5-3 .3z" fill="#0000b4"/>
<path d="M194.6 207.1l3 .5-3 .3z" fill="none" stroke="#0000b4" stroke-width=".25"/>
<g fill="#fff">
<path d="M175.9 206.5l3.5-3v3z"/>
<path d="M175.9 203.5h3.5l-3.5 3z"/>
</g>
<path d="M143.5 178.8h14.1M145.5 178.8v20M143.5 198.8h14.1" fill="none" stroke="#0000b4" stroke-width=".25"/>
<path d="M145.5 178.8l.3 2.9h-.7z" fill="#0000b4"/>
<path d="M145.5 178.8l.3 2.9h-.7z" fill="none" stroke="#0000b4" stroke-width=".25"/>
<path d="M145.1 195.8h.7l-.3 3z" fill="#0000b4"/>
<path d="M145.1 195.8h.7l-.3 3z" fill="none" stroke="#0000b4" stroke-width=".25"/>
<g fill="#fff">
<path d="M141.4 187h3v3.5z"/>
<path d="M141.4 187l3 3.5h-3z"/>
</g>
<path d="M31.7 145.2h50M31.7 140.4v6.8M81.7 140.4v6.8" fill="none" stroke="#0000b4" stroke-width=".25"/>
<path d="M31.7 145.2l2.9-.4v.7z" fill="#0000b4"/>
<path d="M31.7 145.2l2.9-.4v.7z" fill="none" stroke="#0000b4" stroke-width=".25"/>
<path d="M78.7 144.8l3 .4-3 .3z" fill="#0000b4"/>
<path d="M78.7 144.8l3 .4-3 .3z" fill="none" stroke="#0000b4" stroke-width=".25"/>
<g fill="#fff">
<path d="M54.9 144.1l3.5-3v3z"/>
<path d="M54.9 141.1h3.5l-3.5 3z"/>
</g>
<g font-size="4.5">
<text x="82.2" y="267.9">Stellwerk HMM</text>
<text x="129.7" y="267.7">2026-05-01</text>
<text x="166.2" y="267.9">Maßstab 1:1</text>
<text x="82.4" y="275.4">Bl. 2501 Pv</text>
<text x="128.6" y="275.4">Unterzug für Einzelhebel</text>
<text x="82.2" y="290.1">Dateiname</text>
<text x="129.7" y="290.1">2501 Pv Unterzug für Einzelhebel</text>
</g>
<g font-size="4.1" fill="#f0f">
<text x="24.6" y="17.8">2501.1</text>
<text x="44.8" y="17.8">Unterzugrahmen</text>
<text x="24.6" y="21.1">2501.2/5 Unterzugrad für Schalter</text>
<text x="24.6" y="24.4">2501.3</text>
<text x="24.6" y="27.7">2501.4/4 Schieberabstandhalter</text>
<text x="44.8" y="24.4">Unterzugschieber</text>
<text x="24.6" y="31">2501.5</text>
<text x="24.6" y="34.3">2501.7/5 Unterzugrad für Gestänge</text>
<text x="44.8" y="31">Schalter</text>
<text x="24.6" y="37.6">2501.8</text>
<text x="44.8" y="37.6">Unterzughebel</text>
<text x="24.6" y="44.2">2501.51</text>
<text x="24.6" y="47.5">2501.52</text>
<text x="44.8" y="44.2">M3x25 Radachse</text>
<text x="44.8" y="47.5">M3x5 Rahmenbefestigung</text>
<text x="24.6" y="50.8">2501.53</text>
<text x="44.8" y="50.8">M3x5 Seilbefestigung</text>
<text x="24.6" y="54.1">2501.54</text>
<text x="24.6" y="57.4">2501.55</text>
<text x="44.8" y="54.1">M12x5 Schieberführung</text>
<text x="44.8" y="57.4">M12x5 Schalterbetätigung</text>
<text x="24.6" y="60.7">2501.56</text>
<text x="24.6" y="64">2501.57</text>
<text x="44.8" y="60.7">M3x16 Hebelachse</text>
<text x="44.8" y="64">M3x8(Stift) Hebelzapfen</text>
</g>
<g font-size="3.4">
<text x="49.6" y="78.5">2501.2/5</text>
<text x="149" y="78.9">2501.7/5</text>
<text x="18.2" y="156.8">2501.1</text>
<text x="84.9" y="156.9">2501.3</text>
<text x="154.9" y="167.1">2501.8</text>
</g>
<g font-size="3.1">
<text x="36.6" y="8.6">1</text>
<text x="84.1" y="8.6">2</text>
<text x="131.6" y="8.6">3</text>
<text x="179.1" y="8.6">4</text>
<text x="11" y="29.2">A</text>
<text x="11" y="77">B</text>
<text x="10.9" y="124.9">C</text>
<text x="10.9" y="172.7">D</text>
<text x="11" y="220.6">E</text>
<text x="11.2" y="268.4">F</text>
</g>
<g font-size="2.7" fill="#f0f">
<text x="56" y="101">T5</text>
<text x="156" y="101">T5</text>
<text x="15.5" y="106.7">&gt;2501.2P</text>
<text x="83.2" y="106.7">&gt;2501.2T</text>
<text x="115.4" y="106.7">&gt;2501.2P</text>
<text x="183.2" y="106.7">&gt;2501.2T</text>
<text x="16.6" y="108.9">M50+x5</text>
<text x="17.9" y="111.1">T5 O2</text>
<text x="84.3" y="108.9">M50+x5</text>
<text x="85.6" y="111.1">T5 O6</text>
<text x="116.6" y="108.9">M50+x5</text>
<text x="117.9" y="111.1">T5 O2</text>
<text x="184.3" y="108.9">M50+x5</text>
<text x="185.5" y="111.1">T5 O6</text>
<text x="148.6" y="188.3">&gt;2501.</text>
<text x="149.7" y="190.5">M40+</text>
<text x="157.8" y="190.5">x2</text>
<text x="158.4" y="188.3">8P</text>
<text x="151" y="192.7">T2 O</text>
<text x="158.1" y="192.7">2</text>
<text x="94.1" y="214.3">&gt;2501.3P</text>
<text x="24.1" y="220.5">M15x15x2</text>
<text x="24.8" y="218.3">&gt;2501.1L</text>
<text x="96.2" y="216.5">M15x2</text>
<text x="96.5" y="218.7">T2 O2</text>
<text x="27.1" y="222.7">T2 O2</text>
</g>
<g font-size="2.7" fill="#b400b4">
<text x="109.8" y="109.7" transform="rotate(-90 109.8 109.7)">63</text>
<text x="54.9" y="143.6">50</text>
<text x="143.9" y="190.5" transform="rotate(-90 143.9 190.5)">20</text>
<text x="175.9" y="206">40</text>
<text x="132.6" y="211.5" transform="rotate(-90 132.6 211.5)">102.5</text>
<text x="77.8" y="222.5" transform="rotate(-90 77.8 222.5)">116.5</text>
</g>
<g font-size="2.7" fill="#ff8000">
<text x="41.6" y="125.3">N1</text>
<text x="140.8" y="125.8">N1</text>
<text x="102" y="152.9">M15x2</text>
<text x="102" y="155.2">T2 O2 F150</text>
<text x="32.6" y="156.9">M15x15x2</text>
<text x="32.6" y="159.1">T2 O2 F150 @2501.1L</text>
<text x="32.6" y="161.3">B-0.3</text>
<text x="43.6" y="161.3">D1.6</text>
<text x="102" y="157.4">B-0.3</text>
<text x="102" y="159.6">I1.2 P4 U20</text>
<text x="113.1" y="157.4">D1.6</text>
<text x="32.6" y="163.5">I1.2 P4 U20</text>
<text x="149.2" y="175.4">M40+x2</text>
<text x="149.2" y="177.6">T2 O2 F150</text>
<text x="149.2" y="179.8">B-0.3</text>
<text x="160.3" y="179.8">D1.6</text>
<text x="149.2" y="182">I1.2 P4 U20</text>
</g>
<g font-size="2" fill="#ff8000">
<text x="24.2" y="75.5">M50+x5 T5 O2</text>
<text x="24.5" y="77.2">P4 U15</text>
<text x="33" y="77.2">I1.4</text>
<text x="124.2" y="75.5">M50+x5 T5 O2</text>
<text x="124.5" y="77.2">P4 U15</text>
<text x="133" y="77.2">I1.4</text>
<text x="24.6" y="78.8">D1.5</text>
<text x="31.5" y="78.8">B-0.3</text>
<text x="124.7" y="78.8">D1.5</text>
<text x="131.5" y="78.8">B-0.3</text>
<text x="23.8" y="92.5">&gt;2500.1P</text>
<text x="24.7" y="94.2">M50+x5</text>
<text x="25.7" y="95.8">T5 O2</text>
<text x="123.8" y="92.5">&gt;2500.1P</text>
<text x="124.7" y="94.2">M50+x5</text>
<text x="125.6" y="95.8">T5 O2</text>
</g>
<g font-size="2" fill="#800000">
<text x="95.7" y="75.5">M50+x5 T5</text>
<text x="96" y="77.2">O6</text>
<text x="103" y="77.2">I1</text>
<text x="195.7" y="75.5">M50+x5 T5</text>
<text x="196" y="77.2">O6</text>
<text x="202.9" y="77.2">I1</text>
<text x="96.1" y="78.8">W1.8 B1.8</text>
<text x="196" y="78.8">W1.8 B1.8</text>
<text x="93.9" y="92.5">&gt;2500.1T</text>
<text x="94.7" y="94.2">M50+x5</text>
<text x="95.6" y="95.8">T5 O6</text>
<text x="193.9" y="92.5">&gt;2500.1T</text>
<text x="194.7" y="94.2">M50+x5</text>
<text x="195.7" y="95.8">T5 O6</text>
</g>
</svg>
